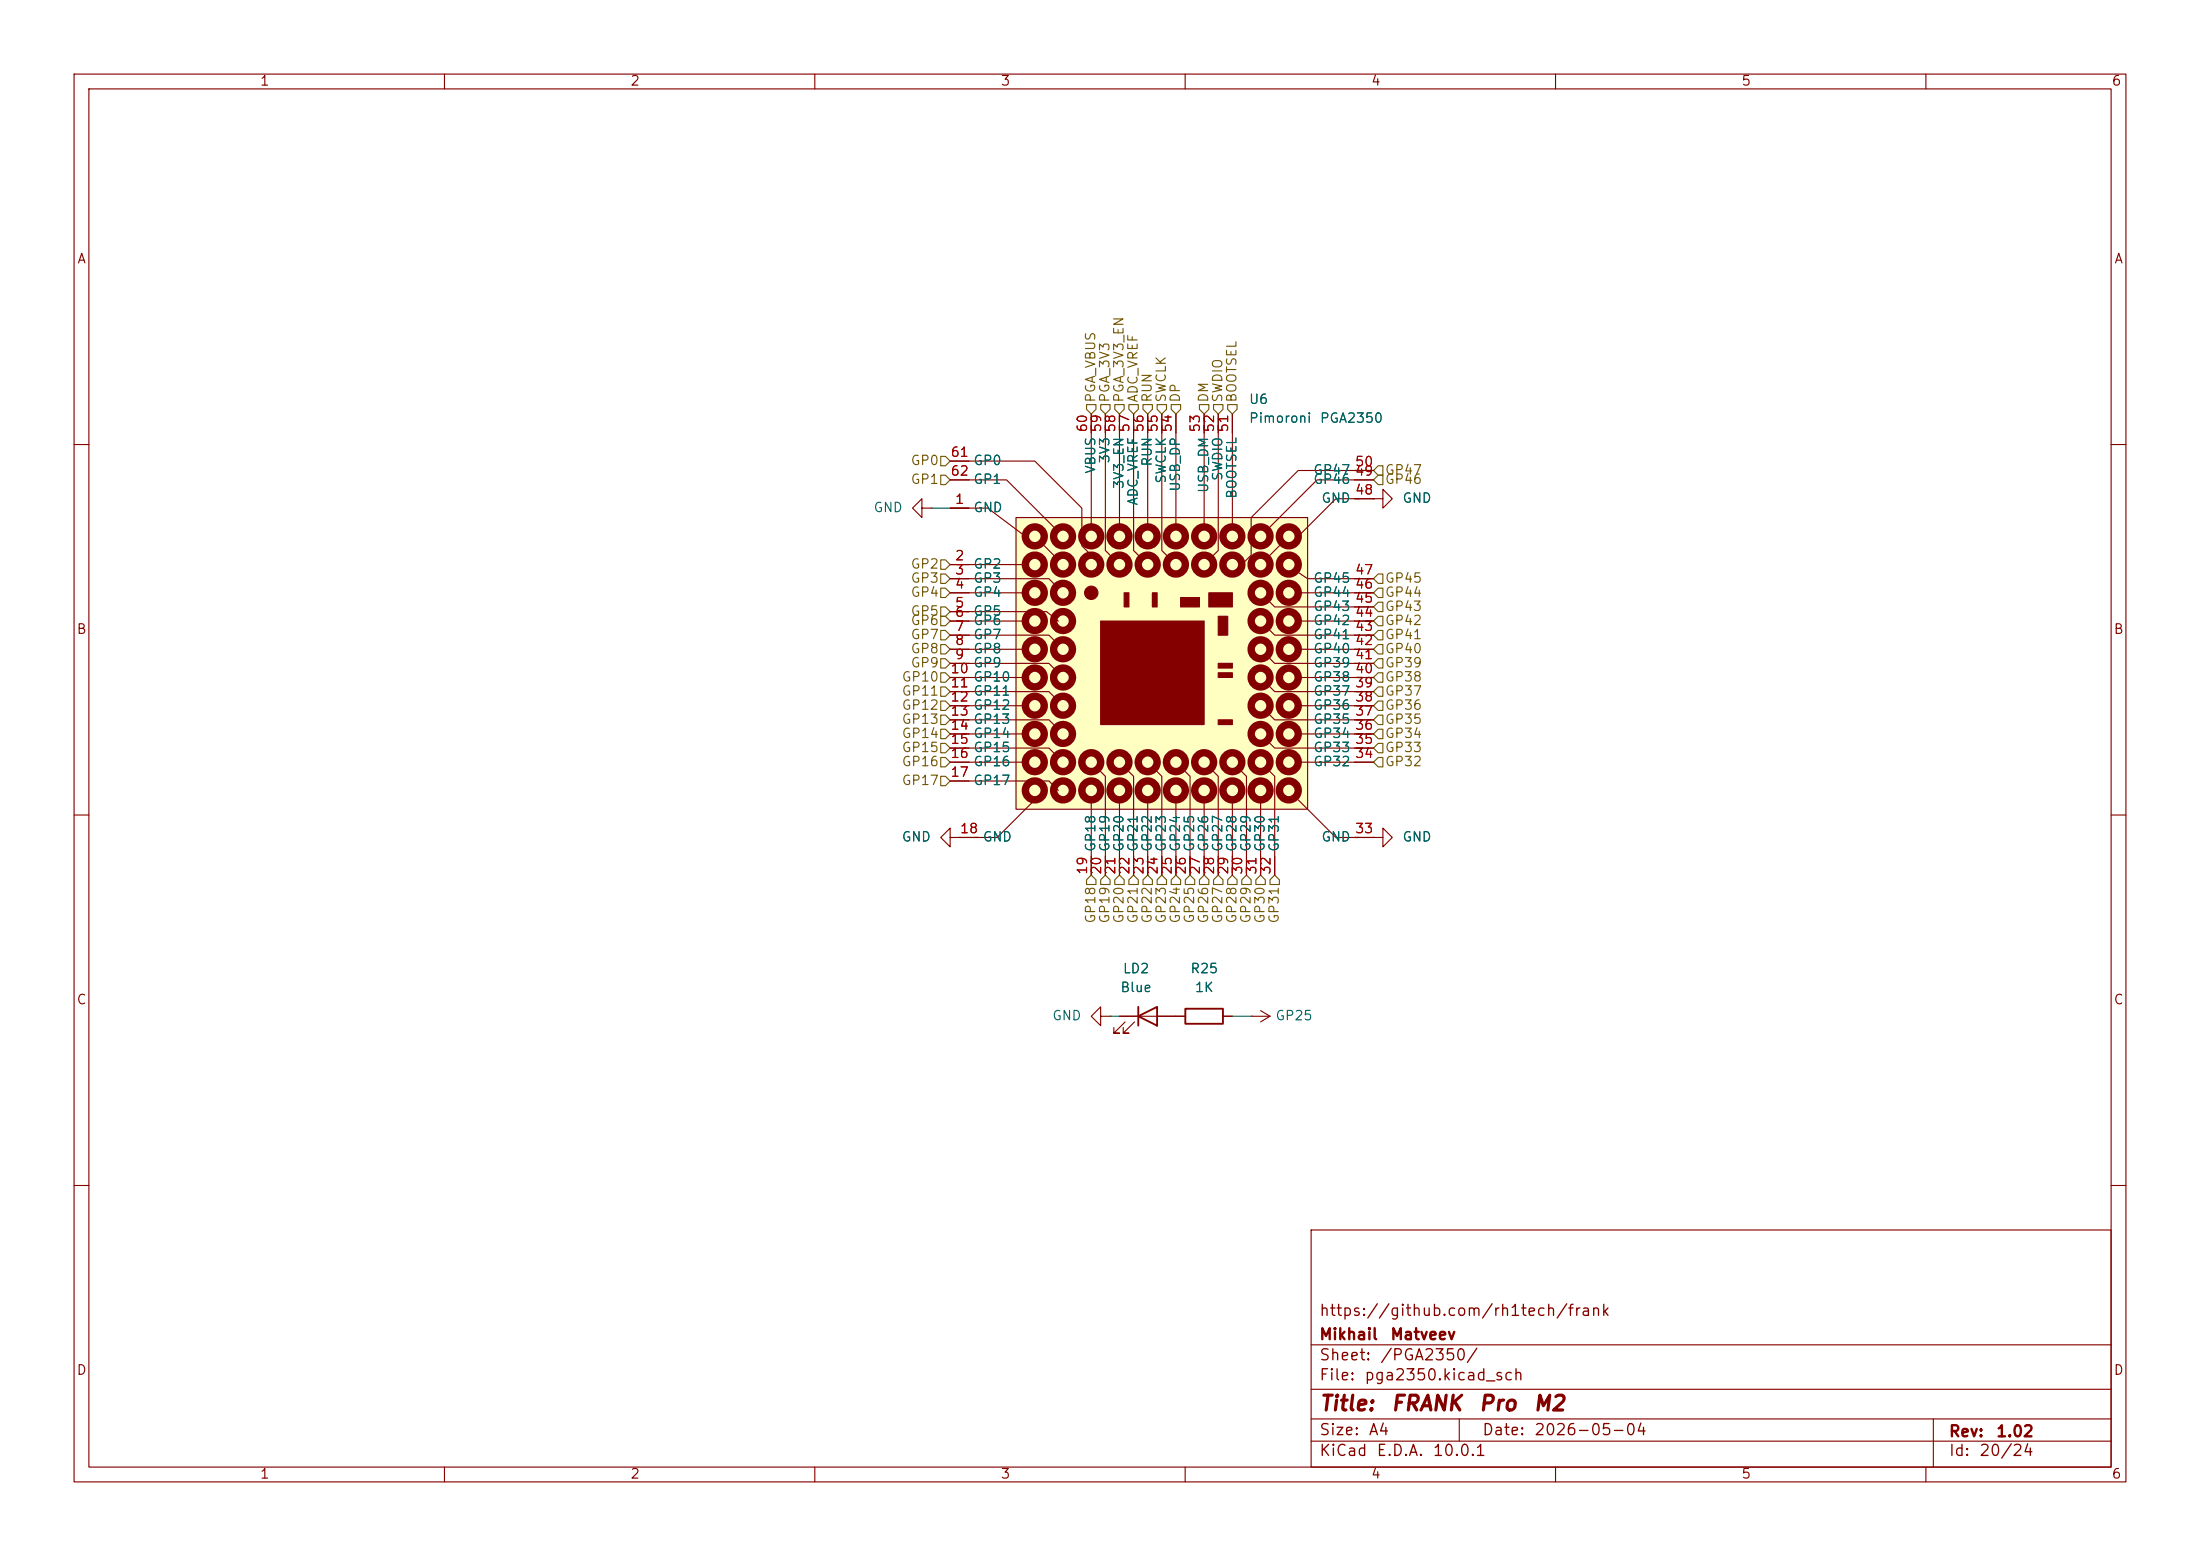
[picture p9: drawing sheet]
<svg xmlns="http://www.w3.org/2000/svg" width="297mm" height="210mm" viewBox="0 0 297 210" stroke-linecap="round" stroke-linejoin="round" font-family="sans-serif">
<g fill="none" stroke="#840000" stroke-width=".15">
<path d="M10 10h277v190h-277zM12 12h273v186h-273zM60 10v2M110 10v2M160 10v2M210 10v2M260 10v2M10 60h2M124.5 68.6v-1.3l-1.3 1.3 1.3 1.3v-1.3h1.2M125.7 68.6h.1M185.4 67.3h1.3v-1.3l1.3 1.3-1.3 1.3v-1.3M185.4 67.3h.1"/>
<path d="M285 60h2M10 110h2M128.3 113v-1.2l-1.3 1.2 1.3 1.3v-1.3h1.2M129.5 113h.1M285 110h2M151.1 137.2h8.9M151.9 137.9l-1.5 1.5h.7h-.7v-.7M153.2 137.9l-1.6 1.5h.8h-.8v-.7M165.1 137.2h1.3M168.9 137.2h.1M168.9 137.2h2.5M170.2 136.4l1.2 .8"/>
<path d="M171.4 137.2l-1.2 .7M10 160h2M177 166h108v32h-108zM285 160h2M60 198v2M110 198v2M160 198v2M177 194.5h108M177 191.5h108M177 187.5h108M177 181.5h108M197 191.5v3"/>
<path d="M210 198v2M260 198v2M261 191.5v6.5"/>
</g>
<path d="M153.7 137.2l2.5-1.3v2.5zM153.7 135.9v2.5M160 136.1h5.1v2.1h-5.1z" fill="none" stroke="#840000" stroke-width=".25"/>
<path d="M137.2 69.9h39.3v39.3h-39.3z" fill="#ffffc2"/>
<g fill="none" stroke="#840000" stroke-width=".15">
<path d="M147.3 55.9v15.2M149.2 55.9v18.4l1.3 1.3M151.1 55.9v15.2M153 55.9v18.4l1.3 1.3M154.9 55.9v15.2M156.8 55.9v18.4l1.3 1.3M158.7 55.9v15.2M162.6 55.9v15.2M164.5 55.9v18.4l-1.3 1.3M166.4 55.9v15.2M128.3 78.1h13.3l1.3 1.3M128.3 64.8h7.6l7 7"/>
<path d="M128.3 62.2h11.4l6.3 6.4v5.1l1.3 1.2M128.3 76.2h10.1M130.8 68.6h-2.5h5l5.1 3.8M137.2 69.9h39.3v39.3h-39.3zM140.3 73l2.6 2.6M173.4 73l-2.6 2.6M174.6 76.8l1.9 1.3h8.9M182.9 67.3h2.5M182.9 63.5h2.5M183.5 63.5h-8.2l-6.4 6.4v5l-1.3 1.3M183.5 67.3h-3.2l-5 5.1M185.4 64.8h-7.6l-7 7"/>
<path d="M185.4 67.3h.1M128.3 85.7h13.3l1.3 1.3M128.3 89.5h13.3l1.3 1.3M128.3 93.3h13.3l1.3 1.3M128.3 97.2h13.3l1.3 1.2M128.3 80h10.1M128.3 83.8h10.1M128.3 87.6h10.1M128.3 91.4h10.1M128.3 95.3h10.1M128.3 99.1h10.1M128.3 82.6h2.5"/>
<path d="M130.5 82.6h10.8l1.6 1.2M170.8 80.6l1.3 1.3h13.3M170.8 84.5l1.3 1.2h13.3M170.8 88.3l1.3 1.2h13.3M170.8 92.1l1.3 1.2h13.3M170.8 95.9l1.3 1.3h13.3M170.8 99.7l1.3 1.3h13.3M175.3 80h10.1M175.3 83.8h10.1M175.3 87.6h10.1M175.3 91.4h10.1M175.3 95.3h10.1"/>
<path d="M175.3 99.1h10.1M128.3 101h13.3l1.3 1.2M128.3 105.4h13.3l1.3 1.3M128.3 102.9h10.1M129.5 113h.1M129.5 113h2.6M139.7 108l-5.1 5h-3.2M147.3 108v10.1M148 103.5l1.2 1.3v13.3M151.1 108v10.1M151.8 103.5l1.2 1.3v13.3M154.9 108v10.1"/>
<path d="M155.6 103.5l1.2 1.3v13.3M158.7 108v10.1M159.4 103.5l1.3 1.3v13.3M162.6 108v10.1M163.2 103.5l1.3 1.3v13.3M166.4 108v10.1M167 103.5l1.3 1.3v13.3M170.2 108v10.1M170.8 103.5l1.3 1.3v13.3M175.3 108l5 5h3.2M175.3 102.9h10.1M182.9 113h2.5"/>
<path d="M185.4 113h1.3v-1.2l1.3 1.2-1.3 1.3v-1.3M185.4 113h.1M148.6 137.2v-1.3l-1.3 1.3 1.3 1.2v-1.2h1.3M149.9 137.2h.1M151.1 137.2h2.6M156.2 137.2h3.8M165.1 137.2h1.3"/>
</g>
<g fill="none" stroke="#840000" stroke-width="1">
<circle cx="139.7" cy="72.4" r="1.27"/>
<circle cx="139.7" cy="76.2" r="1.27"/>
<circle cx="143.5" cy="76.2" r="1.27"/>
<circle cx="143.5" cy="72.4" r="1.27"/>
<circle cx="147.3" cy="72.4" r="1.27"/>
<circle cx="147.3" cy="76.2" r="1.27"/>
<circle cx="151.1" cy="72.4" r="1.27"/>
<circle cx="151.1" cy="76.2" r="1.27"/>
<circle cx="154.9" cy="72.4" r="1.27"/>
<circle cx="154.9" cy="76.2" r="1.27"/>
<circle cx="158.7" cy="72.4" r="1.27"/>
<circle cx="158.7" cy="76.2" r="1.27"/>
<circle cx="162.6" cy="72.4" r="1.27"/>
<circle cx="162.6" cy="76.2" r="1.27"/>
<circle cx="166.4" cy="76.2" r="1.27"/>
<circle cx="166.4" cy="72.4" r="1.27"/>
<circle cx="170.2" cy="72.4" r="1.27"/>
<circle cx="170.2" cy="76.2" r="1.27"/>
<circle cx="174" cy="72.4" r="1.27"/>
<circle cx="174" cy="76.2" r="1.27"/>
<circle cx="139.7" cy="87.6" r="1.27"/>
<circle cx="139.7" cy="80" r="1.27"/>
<circle cx="139.7" cy="95.2" r="1.27"/>
<circle cx="139.7" cy="99.1" r="1.27"/>
<circle cx="139.7" cy="83.8" r="1.27"/>
<circle cx="139.7" cy="91.4" r="1.27"/>
<circle cx="143.5" cy="80" r="1.27"/>
<circle cx="143.5" cy="91.4" r="1.27"/>
<circle cx="143.5" cy="95.2" r="1.27"/>
<circle cx="143.5" cy="83.8" r="1.27"/>
<circle cx="143.5" cy="87.6" r="1.27"/>
<circle cx="143.5" cy="99.1" r="1.27"/>
<circle cx="170.2" cy="87.6" r="1.27"/>
<circle cx="170.2" cy="91.4" r="1.27"/>
<circle cx="170.2" cy="95.2" r="1.27"/>
<circle cx="170.2" cy="99.1" r="1.27"/>
<circle cx="170.2" cy="80" r="1.27"/>
<circle cx="170.2" cy="83.8" r="1.27"/>
<circle cx="174" cy="95.2" r="1.27"/>
<circle cx="174" cy="99.1" r="1.27"/>
<circle cx="174" cy="91.4" r="1.27"/>
<circle cx="174" cy="83.8" r="1.27"/>
<circle cx="174" cy="80" r="1.27"/>
<circle cx="174" cy="87.6" r="1.27"/>
<circle cx="139.7" cy="106.7" r="1.27"/>
<circle cx="139.7" cy="102.9" r="1.27"/>
<circle cx="143.5" cy="102.9" r="1.27"/>
<circle cx="143.5" cy="106.7" r="1.27"/>
<circle cx="147.3" cy="106.7" r="1.27"/>
<circle cx="147.3" cy="102.9" r="1.27"/>
<circle cx="151.1" cy="102.9" r="1.27"/>
<circle cx="151.1" cy="106.7" r="1.27"/>
<circle cx="154.9" cy="102.9" r="1.27"/>
<circle cx="154.9" cy="106.7" r="1.27"/>
<circle cx="158.7" cy="102.9" r="1.27"/>
<circle cx="158.7" cy="106.7" r="1.27"/>
<circle cx="162.6" cy="106.7" r="1.27"/>
<circle cx="162.6" cy="102.9" r="1.27"/>
<circle cx="166.4" cy="102.9" r="1.27"/>
<circle cx="166.4" cy="106.7" r="1.27"/>
<circle cx="170.2" cy="106.7" r="1.27"/>
<circle cx="170.2" cy="102.9" r="1.27"/>
<circle cx="174" cy="106.7" r="1.27"/>
<circle cx="174" cy="102.9" r="1.27"/>
</g>
<g fill="#840000" stroke="#840000" stroke-width=".15">
<path d="M148.6 83.8h14v14h-14z"/>
<path d="M151.8 80h.6v1.9h-.6z"/>
<path d="M155.6 80h.6v1.9h-.6z"/>
<path d="M159.4 80.6h2.5v1.3h-2.5z"/>
<path d="M163.2 80h3.2v1.9h-3.2z"/>
<path d="M164.5 83.2h1.2v2.5h-1.2z"/>
<path d="M164.5 89.5h1.9v.7h-1.9z"/>
<path d="M164.5 90.8h1.9v.6h-1.9z"/>
<path d="M164.5 97.2h1.9v.6h-1.9z"/>
<circle cx="147.3" cy="80" r=".9"/>
</g>
<g fill="none" stroke="#725600" stroke-width=".15">
<path d="M146.7 54.6h1.3v.6l-.7 .7-.6-.7zM148.6 54.6h1.3v.6l-.7 .7-.6-.7zM150.5 54.6h1.3v.6l-.7 .7-.6-.7zM152.4 54.6h1.3v.6l-.7 .7-.6-.7zM154.3 54.6h1.3v.6l-.7 .7-.6-.7zM156.2 54.6h1.3v.6l-.7 .7-.6-.7zM158.1 54.6h1.3v.6l-.7 .7-.6-.7zM161.9 54.6h1.3v.6l-.6 .7-.7-.7zM163.8 54.6h1.3v.6l-.6 .7-.7-.7zM165.7 54.6h1.3v.6l-.6 .7-.7-.7zM127 79.4h.6l.7 .6-.7 .6h-.6zM127 75.6h.6l.7 .6-.7 .6h-.6z"/>
<path d="M127 64.1h.6l.7 .7-.7 .6h-.6zM127 77.5h.6l.7 .6-.7 .6h-.6zM127 61.6h.6l.7 .6-.7 .7h-.6zM186.1 62.9h.6v1.2h-.6l-.7-.6zM186.1 64.1h.6v1.3h-.6l-.7-.6zM186.1 77.5h.6v1.2h-.6l-.7-.6zM186.1 79.4h.6v1.2h-.6l-.7-.6zM127 90.8h.6l.7 .6-.7 .7h-.6zM127 83.2h.6l.7 .6-.7 .7h-.6zM127 85.1h.6l.7 .6-.7 .7h-.6zM127 88.9h.6l.7 .6-.7 .7h-.6zM127 87h.6l.7 .6-.7 .7h-.6z"/>
<path d="M127 81.9h.6l.7 .7-.7 .6h-.6zM127 98.4h.6l.7 .7-.7 .6h-.6zM127 96.5h.6l.7 .7-.7 .6h-.6zM127 94.6h.6l.7 .7-.7 .6h-.6zM127 92.7h.6l.7 .6-.7 .7h-.6zM186.1 81.3h.6v1.3h-.6l-.7-.7zM186.1 94.6h.6v1.3h-.6l-.7-.6zM186.1 98.4h.6v1.3h-.6l-.7-.6zM186.1 96.5h.6v1.3h-.6l-.7-.6zM186.1 87h.6v1.3h-.6l-.7-.7zM186.1 90.8h.6v1.3h-.6l-.7-.7zM186.1 88.9h.6v1.3h-.6l-.7-.7z"/>
<path d="M186.1 85.1h.6v1.3h-.6l-.7-.7zM186.1 92.7h.6v1.3h-.6l-.7-.7zM186.1 83.2h.6v1.3h-.6l-.7-.7zM127 100.3h.6l.7 .7-.7 .6h-.6zM127 102.2h.6l.7 .7-.7 .6h-.6zM127 104.8h.6l.7 .6-.7 .6h-.6zM147.3 118.1l.7 .6v.7h-1.3v-.7zM149.2 118.1l.7 .6v.7h-1.3v-.7zM151.1 118.1l.7 .6v.7h-1.3v-.7zM153 118.1l.7 .6v.7h-1.3v-.7zM154.9 118.1l.7 .6v.7h-1.3v-.7zM156.8 118.1l.7 .6v.7h-1.3v-.7z"/>
<path d="M158.7 118.1l.7 .6v.7h-1.3v-.7zM160.7 118.1l.6 .6v.7h-1.3v-.7zM162.6 118.1l.6 .6v.7h-1.3v-.7zM164.5 118.1l.6 .6v.7h-1.3v-.7zM166.4 118.1l.6 .6v.7h-1.3v-.7zM168.3 118.1l.6 .6v.7h-1.3v-.7zM169.5 118.7l.7-.6 .6 .6v.7h-1.3zM172.1 118.1l.6 .6v.7h-1.3v-.7zM186.1 102.2h.6v1.3h-.6l-.7-.6zM186.1 100.3h.6v1.3h-.6l-.7-.6z"/>
</g>
<path d="M125.7 68.6h2.6M149.9 137.2h1.2M166.4 137.2h2.5" fill="none" stroke="#009600" stroke-width=".15"/>
<g font-size="2" fill="#840000">
<text x="178" y="190.9">Title:</text>
<text x="187.7" y="190.9">FRANK</text>
<text x="199.5" y="190.9">Pro</text>
<text x="206.9" y="190.9">M2</text>
</g>
<g font-size="1.5" fill="#840000">
<text x="178" y="178">https://github.com/rh1tech/frank</text>
<text x="178" y="184">Sheet:</text>
<text x="178" y="181.2">Mikhail</text>
<text x="186.2" y="184">/PGA2350/</text>
<text x="187.6" y="181.2">Matveev</text>
<text x="178" y="186.7">File:</text>
<text x="184.1" y="186.7">pga2350.kicad_sch</text>
<text x="178" y="196.9">KiCad</text>
<text x="178" y="194.1">Size:</text>
<text x="184.7" y="194.1">A4</text>
<text x="185.7" y="196.9">E.D.A.</text>
<text x="193.3" y="196.9">10.0.1</text>
<text x="200" y="194.1">Date:</text>
<text x="207" y="194.1">2026-05-04</text>
<text x="263" y="194.3">Rev:</text>
<text x="263" y="196.9">Id:</text>
<text x="267.1" y="196.9">20/24</text>
<text x="269.4" y="194.3">1.02</text>
</g>
<g font-size="1.3" fill="#840000">
<text x="35" y="11.9">1</text>
<text x="85" y="11.9">2</text>
<text x="135" y="11.9">3</text>
<text x="185" y="11.9">4</text>
<text x="235" y="11.9">5</text>
<text x="285" y="11.9">6</text>
<text x="10.3" y="35.9">A</text>
<text x="285.3" y="35.9">A</text>
<text x="10.3" y="85.9">B</text>
<text x="285.3" y="85.9">B</text>
<text x="10.3" y="135.9">C</text>
<text x="285.3" y="135.9">C</text>
<text x="10.3" y="185.9">D</text>
<text x="285.3" y="185.9">D</text>
<text x="35" y="199.9">1</text>
<text x="85" y="199.9">2</text>
<text x="135" y="199.9">3</text>
<text x="185" y="199.9">4</text>
<text x="235" y="199.9">5</text>
<text x="285" y="199.9">6</text>
</g>
<g font-size="1.3" fill="#a90000">
<text x="147.1" y="58.5" transform="rotate(-90 147.1 58.5)">60</text>
<text x="149" y="58.5" transform="rotate(-90 149 58.5)">59</text>
<text x="150.9" y="58.5" transform="rotate(-90 150.9 58.5)">58</text>
<text x="152.8" y="58.5" transform="rotate(-90 152.8 58.5)">57</text>
<text x="154.7" y="58.5" transform="rotate(-90 154.7 58.5)">56</text>
<text x="156.6" y="58.5" transform="rotate(-90 156.6 58.5)">55</text>
<text x="158.5" y="58.5" transform="rotate(-90 158.5 58.5)">54</text>
<text x="162.3" y="58.5" transform="rotate(-90 162.3 58.5)">53</text>
<text x="164.2" y="58.5" transform="rotate(-90 164.2 58.5)">52</text>
<text x="166.1" y="58.5" transform="rotate(-90 166.1 58.5)">51</text>
<text x="128.2" y="62">61</text>
<text x="128.2" y="64.5">62</text>
<text x="182.8" y="64.5">49</text>
<text x="182.8" y="63.2">50</text>
<text x="128.8" y="68.3">1</text>
<text x="182.8" y="67.1">48</text>
<text x="128.8" y="75.9">2</text>
<text x="128.8" y="77.9">3</text>
<text x="182.8" y="77.9">47</text>
<text x="128.8" y="79.8">4</text>
<text x="128.8" y="82.3">5</text>
<text x="128.8" y="83.6">6</text>
<text x="182.8" y="83.6">44</text>
<text x="182.8" y="81.7">45</text>
<text x="182.8" y="79.8">46</text>
<text x="128.8" y="85.5">7</text>
<text x="128.8" y="87.4">8</text>
<text x="128.8" y="89.3">9</text>
<text x="182.8" y="89.3">41</text>
<text x="182.8" y="87.4">42</text>
<text x="182.8" y="85.5">43</text>
<text x="128.2" y="91.2">10</text>
<text x="128.2" y="93.1">11</text>
<text x="128.2" y="95">12</text>
<text x="182.8" y="95">38</text>
<text x="182.8" y="93.1">39</text>
<text x="182.8" y="91.2">40</text>
<text x="128.2" y="96.9">13</text>
<text x="128.2" y="98.8">14</text>
<text x="128.2" y="100.7">15</text>
<text x="182.8" y="100.7">35</text>
<text x="182.8" y="98.8">36</text>
<text x="182.8" y="96.9">37</text>
<text x="128.2" y="102.6">16</text>
<text x="128.2" y="105.2">17</text>
<text x="182.8" y="102.6">34</text>
<text x="129.5" y="112.8">18</text>
<text x="182.8" y="112.8">33</text>
<text x="147.1" y="118.2" transform="rotate(-90 147.1 118.2)">19</text>
<text x="149" y="118.2" transform="rotate(-90 149 118.2)">20</text>
<text x="150.9" y="118.2" transform="rotate(-90 150.9 118.2)">21</text>
<text x="152.8" y="118.2" transform="rotate(-90 152.8 118.2)">22</text>
<text x="154.7" y="118.2" transform="rotate(-90 154.7 118.2)">23</text>
<text x="156.6" y="118.2" transform="rotate(-90 156.6 118.2)">24</text>
<text x="158.5" y="118.2" transform="rotate(-90 158.5 118.2)">25</text>
<text x="160.4" y="118.2" transform="rotate(-90 160.4 118.2)">26</text>
<text x="162.3" y="118.2" transform="rotate(-90 162.3 118.2)">27</text>
<text x="164.2" y="118.2" transform="rotate(-90 164.2 118.2)">28</text>
<text x="166.1" y="118.2" transform="rotate(-90 166.1 118.2)">29</text>
<text x="168" y="118.2" transform="rotate(-90 168 118.2)">30</text>
<text x="169.9" y="118.2" transform="rotate(-90 169.9 118.2)">31</text>
<text x="171.8" y="118.2" transform="rotate(-90 171.8 118.2)">32</text>
</g>
<g font-size="1.3" fill="#725600">
<text x="148.2" y="54.4" transform="rotate(-90 148.2 54.4)">PGA_VBUS</text>
<text x="150.1" y="54.4" transform="rotate(-90 150.1 54.4)">PGA_3V3</text>
<text x="152" y="54.4" transform="rotate(-90 152 54.4)">PGA_3V3_EN</text>
<text x="153.9" y="54.4" transform="rotate(-90 153.9 54.4)">ADC_VREF</text>
<text x="155.8" y="54.4" transform="rotate(-90 155.8 54.4)">RUN</text>
<text x="157.7" y="54.4" transform="rotate(-90 157.7 54.4)">SWCLK</text>
<text x="159.6" y="54.4" transform="rotate(-90 159.6 54.4)">DP</text>
<text x="163.4" y="54.4" transform="rotate(-90 163.4 54.4)">DM</text>
<text x="165.3" y="54.4" transform="rotate(-90 165.3 54.4)">SWDIO</text>
<text x="167.2" y="54.4" transform="rotate(-90 167.2 54.4)">BOOTSEL</text>
<text x="122.9" y="65.6">GP1</text>
<text x="122.9" y="63.1">GP0</text>
<text x="186.9" y="64.4">GP47</text>
<text x="186.9" y="65.6">GP46</text>
<text x="122.9" y="77.1">GP2</text>
<text x="122.9" y="80.9">GP4</text>
<text x="122.9" y="83.4">GP5</text>
<text x="122.9" y="79">GP3</text>
<text x="186.9" y="82.8">GP43</text>
<text x="186.9" y="79">GP45</text>
<text x="186.9" y="80.9">GP44</text>
<text x="122.9" y="84.7">GP6</text>
<text x="122.9" y="86.6">GP7</text>
<text x="122.9" y="88.5">GP8</text>
<text x="186.9" y="88.5">GP40</text>
<text x="186.9" y="86.6">GP41</text>
<text x="186.9" y="84.7">GP42</text>
<text x="121.6" y="92.3">GP10</text>
<text x="121.6" y="94.2">GP11</text>
<text x="122.9" y="90.4">GP9</text>
<text x="186.9" y="92.3">GP38</text>
<text x="186.9" y="90.4">GP39</text>
<text x="186.9" y="94.2">GP37</text>
<text x="121.6" y="99.9">GP14</text>
<text x="121.6" y="98">GP13</text>
<text x="121.6" y="101.8">GP15</text>
<text x="121.6" y="96.1">GP12</text>
<text x="186.9" y="96.1">GP36</text>
<text x="186.9" y="99.9">GP34</text>
<text x="186.9" y="98">GP35</text>
<text x="186.9" y="101.8">GP33</text>
<text x="121.6" y="103.7">GP16</text>
<text x="121.6" y="106.3">GP17</text>
<text x="186.9" y="103.7">GP32</text>
<text x="148.2" y="124.7" transform="rotate(-90 148.2 124.7)">GP18</text>
<text x="150.1" y="124.7" transform="rotate(-90 150.1 124.7)">GP19</text>
<text x="152" y="124.7" transform="rotate(-90 152 124.7)">GP20</text>
<text x="153.9" y="124.7" transform="rotate(-90 153.9 124.7)">GP21</text>
<text x="155.8" y="124.7" transform="rotate(-90 155.8 124.7)">GP22</text>
<text x="157.7" y="124.7" transform="rotate(-90 157.7 124.7)">GP23</text>
<text x="159.6" y="124.7" transform="rotate(-90 159.6 124.7)">GP24</text>
<text x="161.5" y="124.7" transform="rotate(-90 161.5 124.7)">GP25</text>
<text x="163.4" y="124.7" transform="rotate(-90 163.4 124.7)">GP26</text>
<text x="165.3" y="124.7" transform="rotate(-90 165.3 124.7)">GP27</text>
<text x="167.2" y="124.7" transform="rotate(-90 167.2 124.7)">GP28</text>
<text x="169.1" y="124.7" transform="rotate(-90 169.1 124.7)">GP29</text>
<text x="171" y="124.7" transform="rotate(-90 171 124.7)">GP30</text>
<text x="172.9" y="124.7" transform="rotate(-90 172.9 124.7)">GP31</text>
</g>
<g font-size="1.3" fill="#006464">
<text x="168.5" y="57.4">Pimoroni</text>
<text x="168.5" y="54.8">U6</text>
<text x="178.1" y="57.4">PGA2350</text>
<text x="131.3" y="63.1">GP0</text>
<text x="131.3" y="65.6">GP1</text>
<text x="148.2" y="64" transform="rotate(-90 148.2 64)">VBUS</text>
<text x="150.1" y="62.6" transform="rotate(-90 150.1 62.6)">3V3</text>
<text x="155.8" y="63.1" transform="rotate(-90 155.8 63.1)">RUN</text>
<text x="157.7" y="65.4" transform="rotate(-90 157.7 65.4)">SWCLK</text>
<text x="165.3" y="65" transform="rotate(-90 165.3 65)">SWDIO</text>
<text x="177.2" y="65.6">GP46</text>
<text x="177.2" y="64.4">GP47</text>
<text x="117.8" y="69.4">GND</text>
<text x="131.3" y="69.4">GND</text>
<text x="152" y="66.1" transform="rotate(-90 152 66.1)">3V3_EN</text>
<text x="153.9" y="68.3" transform="rotate(-90 153.9 68.3)">ADC_VREF</text>
<text x="159.6" y="66.4" transform="rotate(-90 159.6 66.4)">USB_DP</text>
<text x="163.4" y="66.6" transform="rotate(-90 163.4 66.6)">USB_DM</text>
<text x="167.2" y="67.4" transform="rotate(-90 167.2 67.4)">BOOTSEL</text>
<text x="178.3" y="68.2">GND</text>
<text x="189.2" y="68.2">GND</text>
<text x="131.3" y="77.1">GP2</text>
<text x="131.3" y="79">GP3</text>
<text x="131.3" y="80.9">GP4</text>
<text x="131.3" y="83.4">GP5</text>
<text x="177.2" y="82.8">GP43</text>
<text x="177.2" y="80.9">GP44</text>
<text x="177.2" y="79">GP45</text>
<text x="131.3" y="84.7">GP6</text>
<text x="131.3" y="86.6">GP7</text>
<text x="131.3" y="88.5">GP8</text>
<text x="177.2" y="88.5">GP40</text>
<text x="177.2" y="86.6">GP41</text>
<text x="177.2" y="84.7">GP42</text>
<text x="131.3" y="90.4">GP9</text>
<text x="131.3" y="92.3">GP10</text>
<text x="131.3" y="94.2">GP11</text>
<text x="177.2" y="94.2">GP37</text>
<text x="177.2" y="92.3">GP38</text>
<text x="177.2" y="90.4">GP39</text>
<text x="131.3" y="96.1">GP12</text>
<text x="131.3" y="98">GP13</text>
<text x="131.3" y="99.9">GP14</text>
<text x="131.3" y="101.8">GP15</text>
<text x="177.2" y="101.8">GP33</text>
<text x="177.2" y="99.9">GP34</text>
<text x="177.2" y="98">GP35</text>
<text x="177.2" y="96.1">GP36</text>
<text x="131.3" y="103.7">GP16</text>
<text x="131.3" y="106.3">GP17</text>
<text x="177.2" y="103.7">GP32</text>
<text x="121.6" y="113.9">GND</text>
<text x="132.6" y="113.9">GND</text>
<text x="178.3" y="113.9">GND</text>
<text x="189.2" y="113.9">GND</text>
<text x="148.2" y="115.1" transform="rotate(-90 148.2 115.1)">GP18</text>
<text x="150.1" y="115.1" transform="rotate(-90 150.1 115.1)">GP19</text>
<text x="152" y="115.1" transform="rotate(-90 152 115.1)">GP20</text>
<text x="153.9" y="115.1" transform="rotate(-90 153.9 115.1)">GP21</text>
<text x="155.8" y="115.1" transform="rotate(-90 155.8 115.1)">GP22</text>
<text x="157.7" y="115.1" transform="rotate(-90 157.7 115.1)">GP23</text>
<text x="159.6" y="115.1" transform="rotate(-90 159.6 115.1)">GP24</text>
<text x="161.5" y="115.1" transform="rotate(-90 161.5 115.1)">GP25</text>
<text x="163.4" y="115.1" transform="rotate(-90 163.4 115.1)">GP26</text>
<text x="165.3" y="115.1" transform="rotate(-90 165.3 115.1)">GP27</text>
<text x="167.2" y="115.1" transform="rotate(-90 167.2 115.1)">GP28</text>
<text x="169.1" y="115.1" transform="rotate(-90 169.1 115.1)">GP29</text>
<text x="171" y="115.1" transform="rotate(-90 171 115.1)">GP30</text>
<text x="172.9" y="115.1" transform="rotate(-90 172.9 115.1)">GP31</text>
<text x="151.5" y="131.7">LD2</text>
<text x="160.6" y="131.7">R25</text>
<text x="151.2" y="134.2">Blue</text>
<text x="161.2" y="134.2">1K</text>
<text x="142" y="138">GND</text>
<text x="172.1" y="138">GP25</text>
</g>
</svg>
